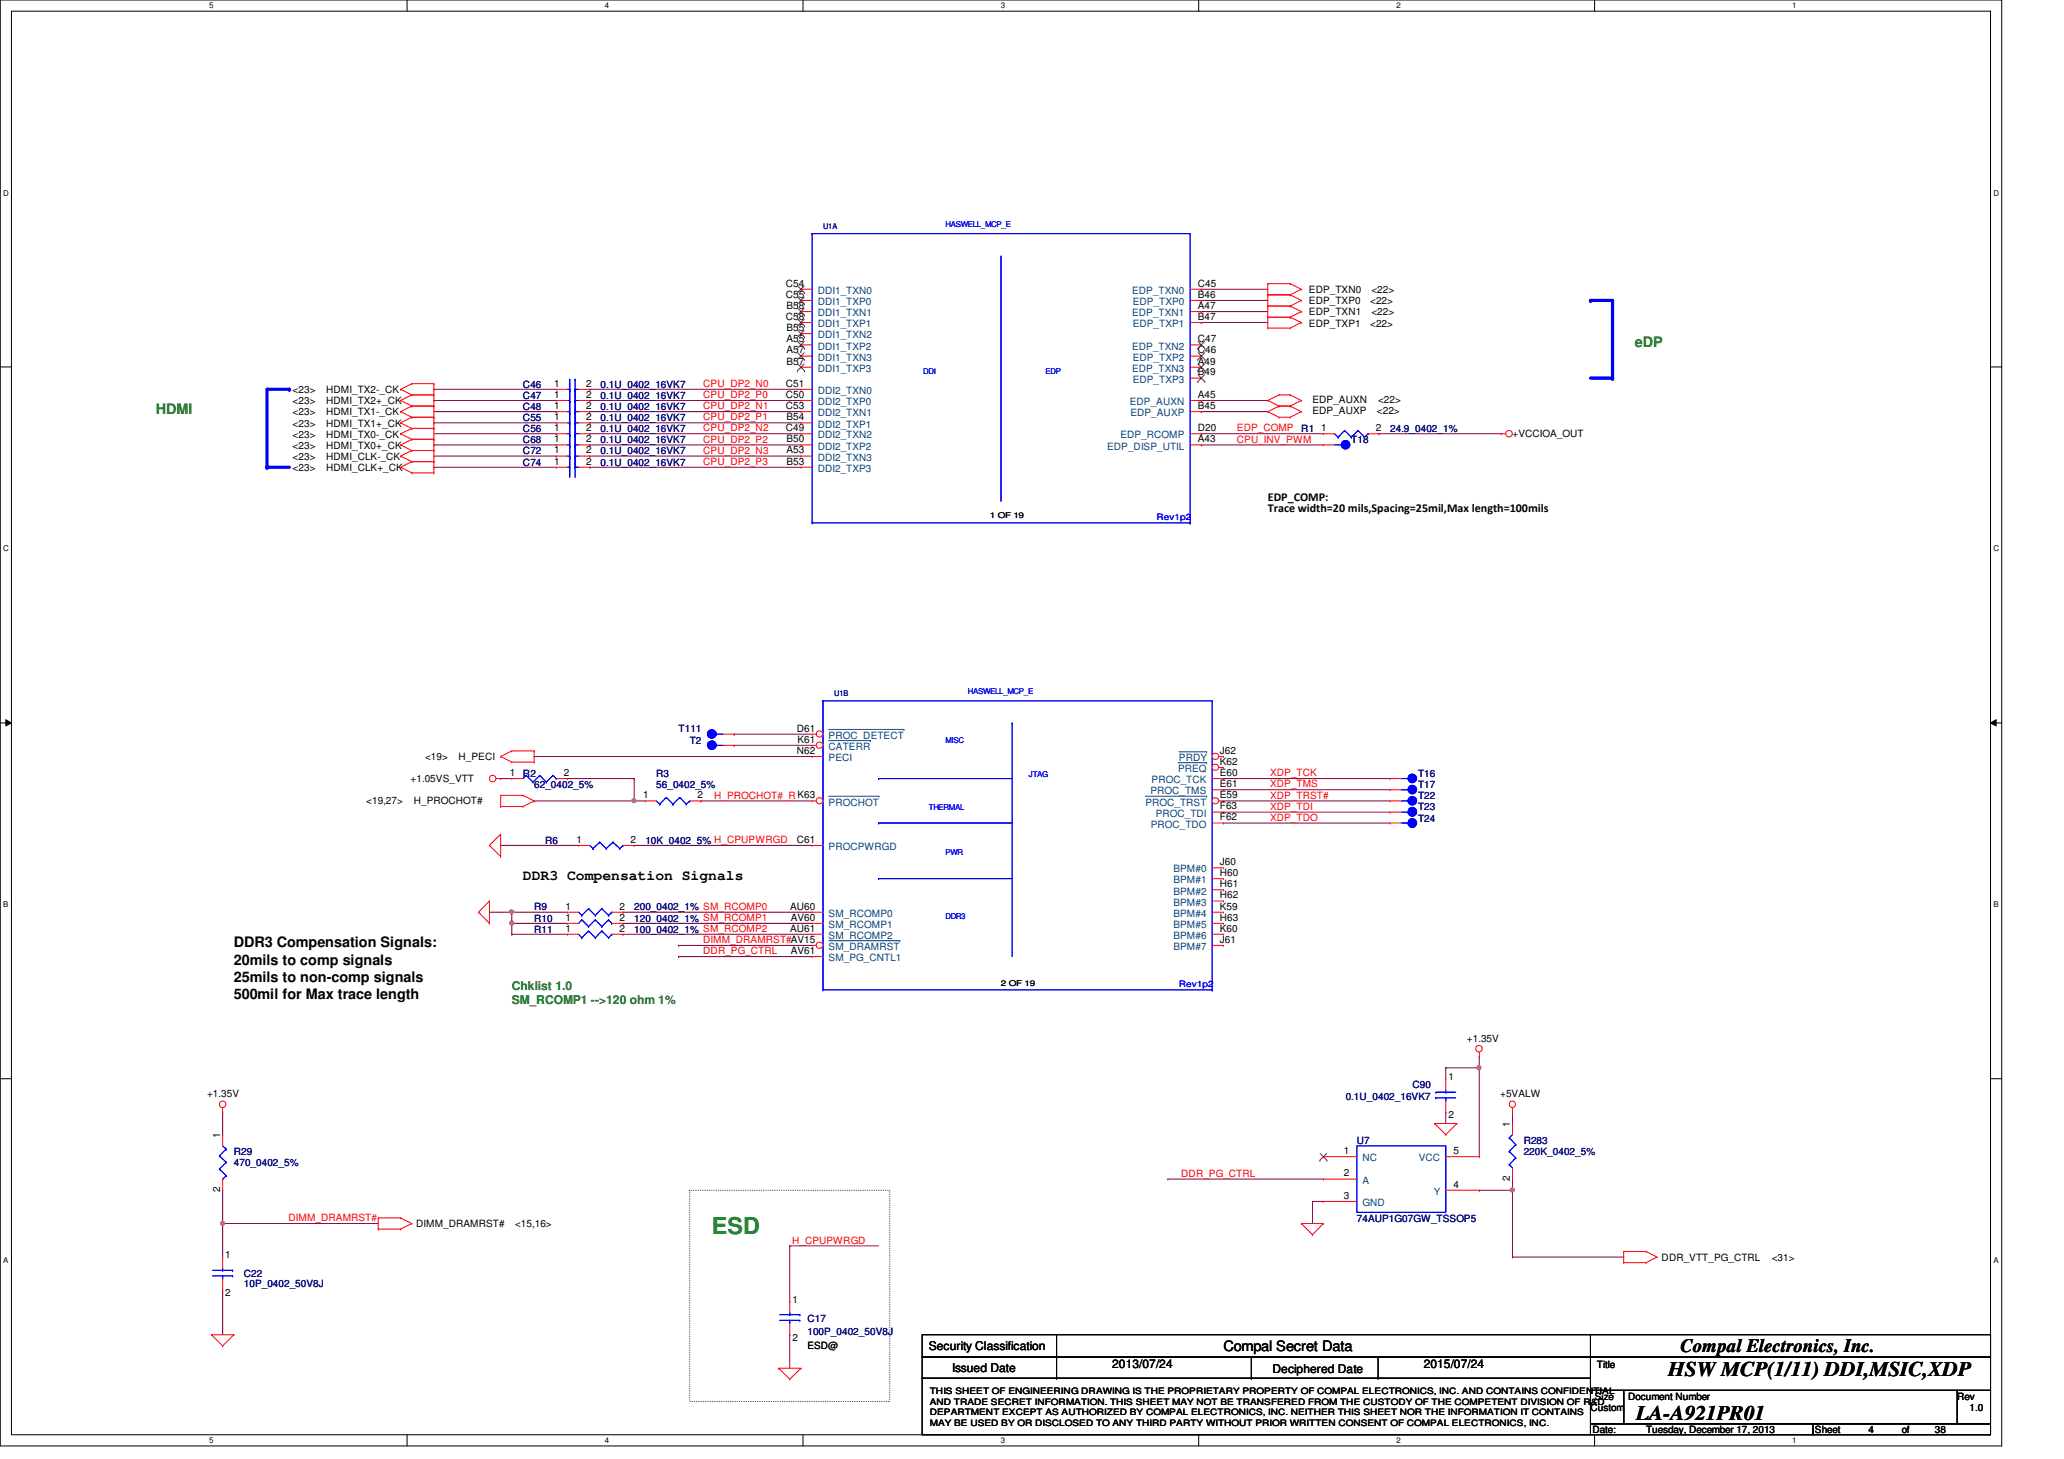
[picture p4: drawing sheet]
<svg xmlns="http://www.w3.org/2000/svg" width="297mm" height="210mm" viewBox="0 0 297 210" stroke-linecap="round" stroke-linejoin="round" font-family="sans-serif">
<path d="M0 0h288.1v208h-288.1zM1.6 1.6h284.9v204.8h-284.9z" fill="none" stroke="#000" stroke-width=".14"/>
<g fill="#fff">
<path d="M30.1 .2h.6v1.2h-.6z"/>
<path d="M30.1 206.6h.6v1.2h-.6z"/>
</g>
<path d="M58.6 0v1.6M58.6 206.4v1.6" fill="none" stroke="#000" stroke-width=".14"/>
<g fill="#fff">
<path d="M87 .2h.6v1.2h-.6z"/>
<path d="M87 206.6h.6v1.2h-.6z"/>
</g>
<path d="M115.6 0v1.6M115.6 206.4v1.6" fill="none" stroke="#000" stroke-width=".14"/>
<g fill="#fff">
<path d="M144 .2h.6v1.2h-.6z"/>
<path d="M144 206.6h.6v1.2h-.6z"/>
</g>
<path d="M172.5 0v1.6M172.5 206.4v1.6" fill="none" stroke="#000" stroke-width=".14"/>
<g fill="#fff">
<path d="M201 .2h.5v1.2h-.5z"/>
<path d="M201 206.6h.5v1.2h-.5z"/>
</g>
<path d="M229.5 0v1.6M229.5 206.4v1.6" fill="none" stroke="#000" stroke-width=".14"/>
<g fill="#fff">
<path d="M257.9 .2h.6v1.2h-.6z"/>
<path d="M257.9 206.6h.6v1.2h-.6z"/>
<path d="M.5 27.2h.7v1.2h-.7z"/>
<path d="M286.9 27.2h.8v1.2h-.8z"/>
<path d="M.5 78.4h.7v1.1h-.7z"/>
<path d="M286.9 78.4h.8v1.1h-.8z"/>
</g>
<path d="M0 52.8h1.6M286.5 52.8h1.6" fill="none" stroke="#000" stroke-width=".14"/>
<g fill="#fff">
<path d="M.5 129.6h.7v1.2h-.7z"/>
<path d="M286.9 129.6h.7v1.2h-.7z"/>
</g>
<path d="M0 104h1.6M.8 103.5l.8 .5-.8 .4zM286.5 104l.8-.5v.9zM286.5 104h1.6" fill="none" stroke="#000" stroke-width=".14"/>
<path d="M.8 103.5l.8 .5-.8 .4zM286.5 104l.8-.5v.9z" fill="#000"/>
<g fill="#fff">
<path d="M.5 180.8h.7v1.1h-.7z"/>
<path d="M286.9 180.8h.7v1.1h-.7z"/>
</g>
<path d="M0 155.2h1.6M286.5 155.2h1.6" fill="none" stroke="#000" stroke-width=".14"/>
<path d="M38.4 56h3.3" fill="none" stroke="#00f" stroke-width=".47"/>
<circle cx="41.7" cy="56" r=".23" fill="#00f"/>
<path d="M38.4 56v11.2" fill="none" stroke="#00f" stroke-width=".47"/>
<circle cx="38.4" cy="67.2" r=".23" fill="#00f"/>
<path d="M38.4 67.2h3.3" fill="none" stroke="#00f" stroke-width=".47"/>
<circle cx="38.4" cy="67.2" r=".23" fill="#00f"/>
<path d="M228.9 54.4h3.2" fill="none" stroke="#00f" stroke-width=".47"/>
<circle cx="232.1" cy="54.4" r=".23" fill="#00f"/>
<path d="M232.1 43.2v11.2" fill="none" stroke="#00f" stroke-width=".47"/>
<circle cx="232.1" cy="54.4" r=".23" fill="#00f"/>
<path d="M228.9 43.2h3.2" fill="none" stroke="#00f" stroke-width=".47"/>
<circle cx="228.9" cy="43.2" r=".23" fill="#00f"/>
<path d="M99.3 171.2h28.8v30.4h-28.8z" fill="none" stroke="#000" stroke-width=".14" stroke-dasharray="0 .3"/>
<path d="M72 112h.1M72 112h1.7M73.7 132.8h.1M73.7 132.8h8" fill="none" stroke="#800040" stroke-width=".14"/>
<circle cx="73.6" cy="132.8" r=".31" fill="#f0f"/>
<circle cx="73.6" cy="132.8" r=".31" fill="none" stroke="#f0f" stroke-width=".14"/>
<path d="M73.7 132.8h.1M73.7 131.2h.1M73.7 132.8v1.6M73.7 131.2h8" fill="none" stroke="#800040" stroke-width=".14"/>
<circle cx="73.6" cy="131.2" r=".31" fill="#f0f"/>
<circle cx="73.6" cy="131.2" r=".31" fill="none" stroke="#f0f" stroke-width=".14"/>
<g fill="none" stroke="#800040" stroke-width=".14">
<path d="M84.9 56h.1M84.9 57.6h.1M84.9 59.2h.1M84.9 56h30.4M84.9 57.6h30.4M84.9 59.2h30.4M172.9 41.6h.1M172.9 43.2h.1M172.9 57.6h.1M172.9 59.2h.1M172.9 57.6h9.6M172.9 59.2h9.6"/>
<path d="M172.9 41.6h9.6M172.9 43.2h9.6M84.9 60.8h.1M84.9 60.8h30.4M172.9 62.4h.1M172.9 64h.1M172.9 62.4h17.6M172.9 64h17.6M76.9 108.8h.1M76.9 108.8h40M91.3 115.2h.1M91.3 115.2h1.6"/>
<path d="M100.9 115.2h.1M100.9 115.2h16M73.7 134.4h.1M73.7 134.4h8M89.7 131.2h.1M89.7 132.8h.1M89.7 134.4h.1M89.7 134.4h27.2M89.7 131.2h27.2M89.7 132.8h27.2M97.7 136h.1M97.7 137.6h.1"/>
<path d="M97.7 136h19.2M97.7 137.6h19.2"/>
</g>
<circle cx="91.2" cy="115.2" r=".3" fill="#f0f"/>
<circle cx="91.2" cy="115.2" r=".3" fill="none" stroke="#f0f" stroke-width=".14"/>
<g fill="none" stroke="#800040" stroke-width=".14">
<path d="M62.4 56h.1M62.4 57.6h.1M62.4 56h17.6M62.4 57.6h17.6M62.4 59.2h17.6M80 59.2h.1M172.9 44.8h.1M172.9 46.4h.1M172.9 44.8h9.6M172.9 46.4h9.6M62.4 60.8h.1M62.4 64h.1"/>
<path d="M62.4 67.2h.1M62.4 62.4h17.6M62.4 64h17.6M62.4 65.6h17.6M62.4 67.2h17.6M62.4 60.8h17.6M80 62.4h.1M80 65.6h.1M84.9 62.4h.1M84.9 64h.1M84.9 65.6h.1M84.9 67.2h.1"/>
<path d="M84.9 62.4h30.4M84.9 64h30.4M84.9 65.6h30.4M84.9 67.2h30.4M198.5 62.4h.1M198.5 62.4h17.6M76.9 115.2h.1M81.7 112h.1M81.7 112h9.6M91.3 112h.1M91.3 112v3.2h-14.4M105.7 107.2h.1"/>
<path d="M105.7 105.6h.1M105.7 107.2h11.2M105.7 105.6h11.2M176.1 112h.1M176.1 113.6h.1M176.1 115.2h.1M176.1 116.8h.1M176.1 118.4h.1M176.1 112h24M176.1 115.2h24M176.1 113.6h24M176.1 116.8h24"/>
<path d="M176.1 118.4h24M70.4 131.2h.1M70.4 131.2h3.3M72 121.6h.1M72 121.6h11.3M73.7 131.2h.1M73.7 131.2v1.6M91.3 121.6h.1M91.3 121.6h25.6M212.9 152h.1M212.9 152v1.6M32 171.2h.1"/>
<path d="M32 160h.1M32 176h.1M32 160v3.2M32 171.2v4.8M32 176h22.4M168.1 169.6h.1M168.1 169.6h22.4M217.7 171.2h.1M217.7 171.2v9.6M217.7 180.8h.1M217.7 180.8h16"/>
</g>
<circle cx="212.8" cy="153.6" r=".31" fill="#f0f"/>
<circle cx="212.8" cy="153.6" r=".31" fill="none" stroke="#f0f" stroke-width=".14"/>
<path d="M208.1 153.6h.1M208.1 153.6h4.8M208.1 153.6v1.6M212.9 153.6h.1M212.9 153.6v12.8M208.1 160h.1M208.1 160v1.6M212.9 171.2h.1M217.7 169.6h.1M217.7 169.6v1.6h-4.8" fill="none" stroke="#800040" stroke-width=".14"/>
<circle cx="217.7" cy="171.2" r=".31" fill="#f0f"/>
<circle cx="217.7" cy="171.2" r=".31" fill="none" stroke="#f0f" stroke-width=".14"/>
<g fill="none" stroke="#800040" stroke-width=".14">
<path d="M32 176h.1M32 176v4.8M113.7 179.2h.1M113.7 179.2v8M113.7 179.2h12.7M188.9 172.8h.1M188.9 172.8h1.6M188.9 172.8v3.2M217.7 160h.1M217.7 160v1.6M32 185.6h.1M32 185.6v6.4"/>
<path d="M113.7 192h.1M113.7 192v4.8"/>
</g>
<circle cx="32" cy="176" r=".3" fill="#f0f"/>
<circle cx="32" cy="176" r=".3" fill="none" stroke="#f0f" stroke-width=".14"/>
<g fill="none" stroke="#f00" stroke-width=".14">
<path d="M57.7 56h.1M57.7 57.6h.1M57.7 59.2h.1M57.7 56l1.6 .8M57.7 57.6l1.6 .8M57.7 59.2l1.6 .8M59.3 55.2h.1M59.3 56.8h.1M59.3 58.4h.1M59.3 58.4h3.1M59.3 56.8h3.1M59.3 55.2h3.1"/>
<path d="M59.3 55.2l-1.6 .8M59.3 56.8l-1.6 .8M59.3 58.4l-1.6 .8M62.4 56.8h.1M62.4 55.2h.1M62.4 58.4h.1M62.4 55.2v12.8M182.5 44h.1M182.5 42.4h.1M182.5 40.8h.1M182.5 59.2h.1M182.5 57.6h.1"/>
<path d="M182.5 47.2h.1M182.5 45.6h.1M182.5 42.4h3.2M182.5 44h3.2M182.5 40.8v6.4M182.5 40.8h3.2M182.5 59.2l1.6 .8M182.5 57.6l1.6 .8M182.5 45.6h3.2M182.5 47.2h3.2M184.1 58.4h.1M184.1 56.8h.1"/>
<path d="M184.1 58.4h1.6M184.1 58.4l-1.6 .8M184.1 56.8l-1.6 .8M184.1 56.8h1.6M185.7 42.4h.1M185.7 44h.1M185.7 40.8h.1M185.7 58.4h.1M185.7 56.8h.1M185.7 45.6h.1M185.7 47.2h.1M185.7 42.4l1.6 .8"/>
<path d="M185.7 40.8l1.6 .8M185.7 58.4l1.6 .8M185.7 56.8l1.6 .8M185.7 45.6l1.6 .8M185.7 44l1.6 .8M187.3 43.2h.1M187.3 41.6h.1M187.3 59.2h.1M187.3 57.6h.1M187.3 46.4h.1M187.3 44.8h.1M187.3 43.2l-1.6 .8"/>
<path d="M187.3 41.6l-1.6 .8M187.3 59.2l-1.6 .8M187.3 57.6l-1.6 .8M187.3 46.4l-1.6 .8M187.3 44.8l-1.6 .8M57.7 60.8h.1M57.7 62.4h.1M57.7 64h.1M57.7 65.6h.1M57.7 67.2h.1M57.7 60.8l1.6 .8M57.7 62.4l1.6 .8"/>
<path d="M57.7 64l1.6 .8M57.7 65.6l1.6 .8M57.7 67.2l1.6 .8M59.3 60h.1M59.3 61.6h.1M59.3 63.2h.1M59.3 64.8h.1M59.3 66.4h.1M59.3 68h.1M59.3 60h3.1M59.3 60l-1.6 .8M59.3 61.6h3.1"/>
<path d="M59.3 61.6l-1.6 .8M59.3 63.2h3.1M59.3 63.2l-1.6 .8M59.3 64.8h3.1M59.3 64.8l-1.6 .8M59.3 66.4h3.1M59.3 66.4l-1.6 .8M59.3 68h3.1M62.4 60h.1M62.4 61.6h.1M62.4 63.2h.1M62.4 64.8h.1"/>
<path d="M62.4 66.4h.1M62.4 68h.1M184.1 60h.1M184.1 60h1.6M185.7 60h.1M190.5 62.4h.1M190.5 62.4h1.6M196.9 62.4h1.6M198.5 62.4h.1M216.1 62.4h.1M216.1 62.4h.6M71.4 112h.6"/>
<path d="M72 108.8h.1M72 116h.1M72 114.4h.1M72 112h.1M72 108.8l1.7 .8M72 114.4h3.3M72 116h3.3M72 114.4v1.6M73.7 108h.1M73.7 109.6h.1M73.7 108l-1.7 .8M73.7 108h3.2"/>
<path d="M73.7 109.6h3.2M75.3 114.4h.1M75.3 116h.1M75.3 114.4l1.6 .8M76.9 108h.1M76.9 109.6h.1M76.9 115.2h.1M76.9 108v1.6M76.9 115.2l-1.6 .8M68.9 131.2h.1M68.9 131.2l1.5 1.6M70.4 129.6h.1"/>
<path d="M70.4 132.8h.1M70.4 121.6h.1M70.4 129.6v3.2M70.4 129.6l-1.5 1.6M70.4 121.6l1.6 1.6M72 123.2h.1M72 120h.1M72 120v3.2M72 120l-1.6 1.6M32 159.4v.6M212.9 152h.1M212.9 151.4v.6"/>
<path d="M217.7 159.4v.6M32 160h.1M54.4 175.2h.1M54.4 176.8h.1M54.4 175.2h3.3M54.4 175.2v1.6M54.4 176.8h3.3M57.7 175.2h.1M57.7 176.8h.1M57.7 175.2l1.6 .8M59.3 176h.1M59.3 176l-1.6 .8"/>
<path d="M187.3 176h.1M187.3 176h3.2M187.3 176l1.6 1.6M188.9 177.6h.1M190.5 176h.1M190.5 176l-1.6 1.6M206.5 161.6h.1M206.5 161.6h3.2M206.5 161.6l1.6 1.6M208.1 163.2h.1M209.7 161.6h.1M209.7 161.6l-1.6 1.6"/>
<path d="M217.7 160h.1M30.4 192h.1M30.4 192h3.3M30.4 192l1.6 1.6M32 193.6h.1M33.7 192h.1M33.7 192l-1.7 1.6M112.1 196.8h.1M112.1 196.8h3.2M112.1 196.8l1.6 1.6M113.7 198.4h.1M115.3 196.8h.1"/>
<path d="M115.3 196.8l-1.6 1.6M233.7 181.7h.1M233.7 180h.1M233.7 180h3.2M233.7 181.7h3.2M233.7 180v1.7M236.9 180h.1M236.9 181.7h.1M236.9 180l1.6 .8M238.5 180.8h.1M238.5 180.8l-1.6 .9"/>
<circle cx="217.2" cy="62.4" r=".47"/>
<circle cx="70.9" cy="112" r=".47"/>
<circle cx="32" cy="158.9" r=".47"/>
<circle cx="212.8" cy="150.9" r=".47"/>
<circle cx="217.6" cy="158.9" r=".46"/>
</g>
<g fill="none" stroke="#000" stroke-width=".14">
<path d="M132.7 192h96.2v3.2h-96.2zM132.7 195.2h96.2v3.1h-96.2zM132.7 198.3h96.2v8.1h-96.2zM152.1 195.2h.1M152.1 198.3h.1M152.1 192v6.3M180.1 198.3h.1M180.1 195.2v3.1M198.3 198.3h.1M198.3 195.2v3.1M228.9 192h57.6v3.2h-57.6zM228.9 195.2h57.6v4.8h-57.6z"/>
<path d="M228.9 200h4.8v4.9h-4.8zM228.9 204.9h32v1.5h-32zM233.7 200h48v4.9h-48zM260.9 204.9h25.6v1.5h-25.6zM281.7 200h4.8v4.9h-4.8z"/>
</g>
<path d="M192.1 62.4l.5 .5M192.6 62.9h.1M193.5 61.9h.1M193.5 61.9l-.9 1M193.5 61.9l1 1M194.5 62.9h.1M195.4 61.9h.1M195.4 61.9l-.9 1M195.4 61.9l1 1M196.4 62.9h.1M196.9 62.4h.1M196.9 62.4l-.5 .5" fill="none" stroke="#00f" stroke-width=".14"/>
<circle cx="203.3" cy="113.6" r=".62" fill="#00f"/>
<g fill="none" stroke="#00f" stroke-width=".14">
<path d="M201.7 113.6h.9M202.6 113.6h.1"/>
<circle cx="203.3" cy="113.6" r=".62"/>
</g>
<circle cx="203.3" cy="113.6" r=".62" fill="#00f"/>
<g fill="none" stroke="#00f" stroke-width=".14">
<path d="M201.7 113.6h.9M202.6 113.6h.1M217.2 163.7h.1M217.2 165.7h.1M217.2 167.6h.1M217.2 163.7l.9 1M217.2 165.7l.9 .9M217.2 167.6l.5 .4M217.7 168h.1M217.7 163.2l-.5 .5M218.1 164.7h.1M218.1 166.6h.1"/>
<path d="M218.1 164.7l-.9 1M218.1 166.6l-.9 1"/>
<circle cx="203.3" cy="113.6" r=".62"/>
</g>
<path d="M200.1 113.6h.1M200.1 113.6h1.6M217.7 161.6h.1M217.7 169.6h.1M217.7 161.6v1.6M217.7 168v1.6" fill="none" stroke="#f00" stroke-width=".14"/>
<circle cx="203.3" cy="115.2" r=".62" fill="#00f"/>
<g fill="none" stroke="#00f" stroke-width=".14">
<path d="M201.7 115.2h.9M202.6 115.2h.1"/>
<circle cx="203.3" cy="115.2" r=".62"/>
</g>
<circle cx="203.3" cy="115.2" r=".62" fill="#00f"/>
<g fill="none" stroke="#00f" stroke-width=".14">
<path d="M81.7 57.6h.3M82 57.6h.1M82 56.2h.1M82 56.2v2.9M82.8 56.2h.1M82.8 57.6h.1M82.8 57.6h.5M82.8 56.2v2.9M201.7 115.2h.9M202.6 115.2h.1M206.6 157.9h.1M206.6 157.1h.1"/>
<path d="M206.6 157.9h2.9M206.6 157.1h2.9M208.1 157.1h.1M208.1 157.9h.1M208.1 156.8v.3M208.1 157.9v.5"/>
<circle cx="203.3" cy="115.2" r=".62"/>
</g>
<path d="M80 57.6h.1M80 57.6h1.7M83.3 57.6h1.6M84.9 57.6h.1M200.1 115.2h.1M200.1 115.2h1.6M208.1 155.2h.1M208.1 155.2v1.6M208.1 158.4v1.6M208.1 160h.1" fill="none" stroke="#f00" stroke-width=".14"/>
<circle cx="203.2" cy="116.8" r=".63" fill="#00f"/>
<g fill="none" stroke="#00f" stroke-width=".14">
<path d="M201.7 116.8h.9M202.6 116.8h.1"/>
<circle cx="203.2" cy="116.8" r=".63"/>
</g>
<circle cx="203.2" cy="116.8" r=".63" fill="#00f"/>
<g fill="none" stroke="#00f" stroke-width=".14">
<path d="M116.9 33.6h.1M116.9 33.6v41.6M116.9 33.6h54.4v41.6M144.1 36.8v35.2M81.7 59.2h.3M82 59.2h.1M82 57.8h.1M82 57.8v2.9M82.8 57.8h.1M82.8 59.2h.1M82.8 59.2h.5M82.8 57.8v2.9"/>
<path d="M116.9 75.2h.1M116.9 75.2h54.4M144.1 72h.1M171.3 75.2h.1M201.7 116.8h.9M202.6 116.8h.1M195.3 164.8h12.8v9.6h-12.8z"/>
<circle cx="203.2" cy="116.8" r=".63"/>
</g>
<g fill="none" stroke="#f00" stroke-width=".14">
<path d="M80 59.2h.1M80 59.2h1.7M83.3 59.2h1.6M84.9 59.2h.1M115.3 59.2h.1M115.3 56h.1M115.3 57.6h.1M115.3 52.8h.1M115.3 51.2h.1M115.3 49.6h.1M115.3 48h.1M115.3 46.4h.1"/>
<path d="M115.3 44.8h.1M115.3 43.2h.1M115.3 41.6h.1M115.3 59.2h1.6M115.3 56h1.6M115.3 57.6h1.6M115.3 52.8h1.6M115.3 51.2h1.6M115.3 49.6h1.6M115.3 46.4h1.6M115.3 44.8h1.6M115.3 41.6h1.6"/>
<path d="M115.3 43.2h1.6M115.3 48h1.6M171.3 59.2h1.6M171.3 57.6h1.6M171.3 52.8h1.6M171.3 54.4h1.6M171.3 51.2h1.6M171.3 49.6h1.6M171.3 46.4h1.6M171.3 44.8h1.6M171.3 41.6h1.6M171.3 43.2h1.6"/>
<path d="M172.9 57.6h.1M172.9 59.2h.1M172.9 54.4h.1M172.9 52.8h.1M172.9 51.2h.1M172.9 49.6h.1M172.9 46.4h.1M172.9 44.8h.1M172.9 41.6h.1M172.9 43.2h.1M115.3 67.2h.1M115.3 65.6h.1"/>
<path d="M115.3 64h.1M115.3 62.4h.1M115.3 60.8h.1M115.3 64h1.6M115.3 62.4h1.6M115.3 67.2h1.6M115.3 65.6h1.6M115.3 60.8h1.6M171.3 64h1.6M171.3 62.4h1.6M172.9 64h.1M172.9 62.4h.1"/>
<path d="M200.1 116.8h.1M200.1 116.8h1.6M190.5 172.8h.1M190.5 169.6h.1M190.5 166.4h.1M190.5 172.8h4.8M190.5 169.6h4.8M190.5 166.4h4.8M208.1 166.4h4.8M208.1 171.2h4.8M212.9 166.4h.1M212.9 171.2h.1"/>
</g>
<g fill="none" stroke="#804000" stroke-width=".14">
<path d="M114.8 53.3h.1M114.8 51.7h.1M114.8 50.1h.1M114.8 48.5h.1M114.8 46.9h.1M114.8 45.3h.1M114.8 43.7h.1M114.8 42.1h.1M114.8 52.4l1 .9M114.8 50.8l1 .9M114.8 49.1l1 1M114.8 47.5l1 1"/>
<path d="M114.8 45.9l1 1M114.8 44.4l1 .9M114.8 42.8l1 .9M114.8 41.1l1 1M115.7 52.4l-.9 .9M115.7 50.8l-.9 .9M115.7 49.1l-.9 1M115.7 47.5l-.9 1M115.7 45.9l-.9 1M115.7 44.4l-.9 .9M115.7 42.8l-.9 .9M115.7 41.1l-.9 1"/>
<path d="M115.8 53.3h.1M115.8 51.7h.1M115.8 50.1h.1M115.8 48.5h.1M115.8 46.9h.1M115.8 45.3h.1M115.8 43.7h.1M115.8 42.1h.1M172.4 54.9h.1M172.4 53.3h.1M172.4 51.7h.1M172.4 50.1h.1"/>
<path d="M172.4 53.9l1 1M172.4 52.4l1 .9M172.4 50.8l1 .9M172.4 49.1l1 1M173.4 53.9l-1 1M173.4 52.4l-1 .9M173.4 50.8l-1 .9M173.4 49.1l-1 1M173.4 54.9h.1M173.4 53.3h.1M173.4 51.7h.1M173.4 50.1h.1"/>
<path d="M189.9 166.9h.1M190 165.9l1 1M190.9 165.9l-1 1M191 166.9h.1"/>
</g>
<circle cx="203.2" cy="118.4" r=".63" fill="#00f"/>
<g fill="none" stroke="#00f" stroke-width=".14">
<path d="M201.7 118.4h.9M202.6 118.4h.1"/>
<circle cx="203.2" cy="118.4" r=".63"/>
</g>
<circle cx="203.2" cy="118.4" r=".63" fill="#00f"/>
<g fill="none" stroke="#00f" stroke-width=".14">
<path d="M82 59.4h.1M82 59.4v2.9M82.8 59.4h.1M82.8 59.4v2.9M81.7 60.8h.3M82 60.8h.1M82.8 60.8h.1M82.8 60.8h.5M201.7 118.4h.9M202.6 118.4h.1M83.3 131.2l.4 .5M83.7 131.7h.1"/>
<path d="M84.7 130.7h.1M84.7 130.7l-1 1M84.7 130.7l1 1M85.7 131.7h.1M86.6 130.7h.1M86.6 130.7l-.9 1M86.6 130.7l1 1M87.6 131.7h.1M88 131.2h.1M88 131.2l-.4 .5M30.6 183.6h2.9M30.6 182.8h2.9"/>
<path d="M32 182.8h.1M32 183.6h.1M32 182.4v.4M32 183.6v.4M33.5 183.6h.1M33.5 182.8h.1M112.2 189.9h2.9M112.2 189.1h2.9M113.7 189.1h.1M113.7 189.9h.1M113.7 188.8v.3M113.7 189.9v.5"/>
<path d="M115.1 189.9h.1M115.1 189.1h.1"/>
<circle cx="203.2" cy="118.4" r=".63"/>
</g>
<g fill="none" stroke="#f00" stroke-width=".14">
<path d="M80 60.8h.1M80 60.8h1.7M83.3 60.8h1.6M84.9 60.8h.1M200.1 118.4h.1M200.1 118.4h1.6M81.7 131.2h.1M81.7 131.2h1.6M88 131.2h1.7M89.7 131.2h.1M32 180.8h.1M32 185.6h.1"/>
<path d="M32 180.8v1.6M32 184v1.6M113.7 187.2h.1M113.7 192h.1M113.7 187.2v1.6M113.7 190.4v1.6"/>
</g>
<circle cx="102.4" cy="105.6" r=".63" fill="#00f"/>
<g fill="none" stroke="#00f" stroke-width=".14">
<path d="M103.1 105.6h.1M103.1 105.6h1"/>
<circle cx="102.4" cy="105.6" r=".63"/>
</g>
<circle cx="102.4" cy="105.6" r=".63" fill="#00f"/>
<g fill="none" stroke="#00f" stroke-width=".14">
<path d="M81.7 62.4h.3M82 62.4h.1M82 61h.1M82 61v2.8M82.8 61h.1M82.8 62.4h.1M82.8 62.4h.5M82.8 61v2.8M103.1 105.6h.1M103.1 105.6h1"/>
<circle cx="102.4" cy="105.6" r=".63"/>
</g>
<path d="M80 62.4h.1M80 62.4h1.7M83.3 62.4h1.6M84.9 62.4h.1M104.1 105.6h1.6M105.7 105.6h.1" fill="none" stroke="#f00" stroke-width=".14"/>
<circle cx="102.4" cy="107.2" r=".63" fill="#00f"/>
<g fill="none" stroke="#00f" stroke-width=".14">
<path d="M103.1 107.2h.1M103.1 107.2h1"/>
<circle cx="102.4" cy="107.2" r=".63"/>
</g>
<circle cx="102.4" cy="107.2" r=".63" fill="#00f"/>
<g fill="none" stroke="#00f" stroke-width=".14">
<path d="M81.7 64h.3M82 64h.1M82 62.6h.1M82 62.6v2.8M82.8 62.6h.1M82.8 64h.1M82.8 64h.5M82.8 62.6v2.8M75.7 111.5h.1M75.7 111.5l-.4 .5M75.7 111.5l1 1M76.7 112.5h.1"/>
<path d="M77.7 111.5h.1M77.7 111.5l-1 1M77.7 111.5l.9 1M78.6 112.5h.1M79.6 111.5h.1M79.6 111.5l-1 1M79.6 111.5l.4 .5M80 112h.1M94.4 115.2l.5 .5M94.9 115.7h.1M95.9 114.7h.1M95.9 114.7l-1 1"/>
<path d="M95.9 114.7l1 1M96.9 115.7h.1M97.8 114.7h.1M97.8 114.7l-.9 1M97.8 114.7l1 1M98.8 115.7h.1M99.3 115.2h.1M99.3 115.2l-.5 .5M103.1 107.2h.1M103.1 107.2h1M118.4 100.8h.1M118.4 100.8v41.6"/>
<path d="M118.4 100.8h56.1v41.6M126.4 112h.1M126.4 118.4h.1M126.4 112h19.3M126.4 118.4h19.3M145.7 104h.1M145.7 104v33.6M84.9 121.6l.4 .5M85.3 122.1h.1M86.3 121.2h.1M86.3 121.2l-1 .9M86.3 121.2l.9 .9"/>
<path d="M87.2 122.1h.1M88.2 121.2h.1M88.2 121.2l-1 .9M88.2 121.2l1 .9M89.2 122.1h.1M89.7 121.6h.1M89.7 121.6l-.5 .5M126.4 126.4h.1M126.4 126.4h19.3M118.4 142.4h.1M118.4 142.4h56.1M174.5 142.4h.1"/>
<circle cx="102.4" cy="107.2" r=".63"/>
</g>
<g fill="none" stroke="#f00" stroke-width=".14">
<path d="M80 64h.1M80 64h1.7M83.3 64h1.6M84.9 64h.1M73.7 112h.1M73.7 112h1.6M80 112h1.7M81.7 112h.1M92.9 115.2h.1M92.9 115.2h1.5M99.3 115.2h1.6M100.9 115.2h.1"/>
<path d="M104.1 107.2h1.6M105.7 107.2h.1M83.3 121.6h.1M83.3 121.6h1.6M89.7 121.6h1.6M91.3 121.6h.1"/>
</g>
<circle cx="174.9" cy="110.4" r=".46" fill="#fff"/>
<g fill="none" stroke="#f00" stroke-width=".14">
<path d="M175.4 110.4h.7M176.1 110.4h.1"/>
<circle cx="174.9" cy="110.4" r=".46"/>
</g>
<path d="M169.5 109.7h4.1M173.6 109.7h.1" fill="none" stroke="#004080" stroke-width=".14"/>
<circle cx="174.9" cy="108.8" r=".46" fill="#fff"/>
<g fill="none" stroke="#f00" stroke-width=".14">
<path d="M174.5 112h1.6M175.4 108.8h.7M176.1 108.8h.1M176.1 112h.1"/>
<circle cx="174.9" cy="108.8" r=".46"/>
</g>
<path d="M169.7 108.2h3.9M173.6 108.2h.1" fill="none" stroke="#004080" stroke-width=".14"/>
<circle cx="174.9" cy="115.2" r=".46" fill="#fff"/>
<g fill="none" stroke="#f00" stroke-width=".14">
<path d="M175.4 115.2h.7M176.1 115.2h.1"/>
<circle cx="174.9" cy="115.2" r=".46"/>
</g>
<path d="M164.8 114.6h8.8M173.6 114.6h.1" fill="none" stroke="#004080" stroke-width=".14"/>
<circle cx="117.9" cy="115.2" r=".46" fill="#fff"/>
<g fill="none" stroke="#f00" stroke-width=".14">
<path d="M116.9 115.2h.1M116.9 115.2h.6M116.9 121.6h.1M116.9 121.6h1.5"/>
<circle cx="117.9" cy="115.2" r=".46"/>
</g>
<path d="M119.2 114.6h7.3M126.5 114.6h.1" fill="none" stroke="#004080" stroke-width=".14"/>
<circle cx="117.9" cy="107.2" r=".46" fill="#fff"/>
<g fill="none" stroke="#f00" stroke-width=".14">
<path d="M116.9 107.2h.1M116.9 108.8h.1M116.9 107.2h.6M116.9 108.8h1.5"/>
<circle cx="117.9" cy="107.2" r=".46"/>
</g>
<path d="M119.2 106.6h6.1M125.3 106.6h.1" fill="none" stroke="#004080" stroke-width=".14"/>
<circle cx="117.9" cy="105.6" r=".46" fill="#fff"/>
<g fill="none" stroke="#f00" stroke-width=".14">
<path d="M116.9 105.6h.1M116.9 105.6h.6M174.5 113.6h1.6M174.5 116.8h1.6M174.5 118.4h1.6M176.1 113.6h.1M176.1 116.8h.1M176.1 118.4h.1M116.9 131.2h.1M116.9 132.8h.1M116.9 134.4h.1M116.9 137.6h.1"/>
<path d="M116.9 131.2h1.5M116.9 132.8h1.5M116.9 134.4h1.5M116.9 137.6h1.5M174.5 124.8h1.6M174.5 128h1.6M174.5 126.4h1.6M174.5 129.6h1.6M174.5 136h1.6M174.5 131.2h1.6M174.5 132.8h1.6M174.5 134.4h1.6"/>
<path d="M176.1 124.8h.1M176.1 128h.1M176.1 126.4h.1M176.1 129.6h.1M176.1 136h.1M176.1 134.4h.1M176.1 132.8h.1M176.1 131.2h.1"/>
<circle cx="117.9" cy="105.6" r=".46"/>
</g>
<path d="M119.2 104.9h10.9M130.1 104.9h.1" fill="none" stroke="#004080" stroke-width=".14"/>
<circle cx="117.9" cy="136" r=".46" fill="#fff"/>
<g fill="none" stroke="#f00" stroke-width=".14">
<path d="M80 65.6h.1M80 65.6h1.7M83.3 65.6h1.6M84.9 65.6h.1M116.9 136h.1M116.9 136h.6"/>
<circle cx="117.9" cy="136" r=".46"/>
</g>
<path d="M119.2 135.3h10.3M129.5 135.3h.1" fill="none" stroke="#004080" stroke-width=".14"/>
<path d="M81.7 65.6h.3M82 65.6h.1M82 64.2h.1M82 64.2v2.9M82.8 64.2h.1M82.8 65.6h.1M82.8 65.6h.5M82.8 64.2v2.9" fill="none" stroke="#00f" stroke-width=".14"/>
<circle cx="193.6" cy="64" r=".62" fill="#00f"/>
<g fill="none" stroke="#00f" stroke-width=".14">
<path d="M192.1 64h.9M193 64h.1"/>
<circle cx="193.6" cy="64" r=".62"/>
</g>
<circle cx="193.6" cy="64" r=".62" fill="#00f"/>
<g fill="none" stroke="#00f" stroke-width=".14">
<path d="M81.7 56h.3M82 56h.1M82 54.6h.1M82 54.6v2.8M82.8 54.6h.1M82.8 56h.1M82.8 56h.5M82.8 54.6v2.8M81.7 67.2h.3M82 67.2h.1M82 65.8h.1M82 65.8v2.9"/>
<path d="M82.8 65.8h.1M82.8 67.2h.1M82.8 65.8v2.9M82.8 67.2h.5M192.1 64h.9M193 64h.1M83.7 132.3h.1M83.7 132.3l-.4 .5M83.7 132.3l1 1M84.7 133.3h.1M85.7 132.3h.1M85.7 132.3l-1 1"/>
<path d="M85.7 132.3l.9 1M86.6 133.3h.1M87.6 132.3h.1M87.6 132.3l-1 1M87.6 132.3l.4 .5M88 132.8h.1M31.6 166.3h.1M31.6 168.2h.1M31.6 166.3l1 .9M31.6 168.2l1 1M32 169.6h.1M32 164.8l.6 .5"/>
<path d="M32.6 165.3h.1M32.6 167.2h.1M32.6 169.2h.1M32.6 165.3l-1 1M32.6 167.2l-1 1M32.6 169.2l-.6 .4"/>
<circle cx="193.6" cy="64" r=".62"/>
</g>
<g fill="none" stroke="#f00" stroke-width=".14">
<path d="M80 56h.1M80 56h1.7M83.3 56h1.6M84.9 56h.1M80 67.2h.1M80 67.2h1.7M83.3 67.2h1.6M84.9 67.2h.1M190.5 64h.1M190.5 64h1.6M81.7 132.8h.1M81.7 132.8h1.6"/>
<path d="M88 132.8h1.7M89.7 132.8h.1M32 163.2h.1M32 171.2h.1M32 163.2v1.6M32 169.6v1.6"/>
</g>
<circle cx="203.3" cy="112" r=".62" fill="#00f"/>
<g fill="none" stroke="#00f" stroke-width=".14">
<path d="M201.7 112h.9M202.6 112h.1"/>
<circle cx="203.3" cy="112" r=".62"/>
</g>
<circle cx="203.3" cy="112" r=".62" fill="#00f"/>
<g fill="none" stroke="#00f" stroke-width=".14">
<path d="M201.7 112h.9M202.6 112h.1M83.3 134.4l.4 .5M83.7 134.9h.1M84.7 133.9h.1M84.7 133.9l-1 1M84.7 133.9l1 1M85.7 134.9h.1M86.6 133.9h.1M86.6 133.9l-.9 1M86.6 133.9l1 1M87.6 134.9h.1"/>
<path d="M88 134.4h.1M88 134.4l-.4 .5"/>
<circle cx="203.3" cy="112" r=".62"/>
</g>
<path d="M200.1 112h.1M200.1 112h1.6M81.7 134.4h.1M81.7 134.4h1.6M88 134.4h1.7M89.7 134.4h.1" fill="none" stroke="#f00" stroke-width=".14"/>
<circle cx="73.6" cy="132.8" r=".31" fill="#f0f"/>
<circle cx="73.6" cy="132.8" r=".31" fill="none" stroke="#f0f" stroke-width=".14"/>
<circle cx="73.6" cy="131.2" r=".31" fill="#f0f"/>
<circle cx="73.6" cy="131.2" r=".31" fill="none" stroke="#f0f" stroke-width=".14"/>
<circle cx="91.2" cy="115.2" r=".3" fill="#f0f"/>
<circle cx="91.2" cy="115.2" r=".3" fill="none" stroke="#f0f" stroke-width=".14"/>
<circle cx="212.8" cy="153.6" r=".31" fill="#f0f"/>
<circle cx="212.8" cy="153.6" r=".31" fill="none" stroke="#f0f" stroke-width=".14"/>
<circle cx="217.7" cy="171.2" r=".31" fill="#f0f"/>
<circle cx="217.7" cy="171.2" r=".31" fill="none" stroke="#f0f" stroke-width=".14"/>
<circle cx="32" cy="176" r=".3" fill="#f0f"/>
<circle cx="32" cy="176" r=".3" fill="none" stroke="#f0f" stroke-width=".14"/>
<text font-size="3.3" fill="#008000" x="102.4" y="177.5">ESD</text>
<g font-size="3">
<text x="240.1" y="198">HSW MCP(1/11) DDI,MSIC,XDP</text>
<text x="235.5" y="204.3">LA-A921PR01</text>
</g>
<text font-size="2.7" x="241.8" y="194.5">Compal Electronics, Inc.</text>
<g font-size="2.1" fill="#008000">
<text x="235.3" y="49.9">eDP</text>
<text x="22.4" y="59.5">HDMI</text>
</g>
<g font-size="2.1">
<text x="75.3" y="126.5">DDR3 Compensation Signals</text>
<text x="33.7" y="136.3">DDR3 Compensation Signals:</text>
<text x="33.7" y="138.8">20mils to comp signals</text>
<text x="33.7" y="141.2">25mils to non-comp signals</text>
<text x="33.7" y="143.7">500mil for Max trace length</text>
<text x="176.1" y="194.4">Compal Secret Data</text>
</g>
<g font-size="1.7">
<text x="182.5" y="73.7">Trace width=20 mils,Spacing=25mil,Max length=100mils</text>
<text x="182.5" y="72.1">EDP_COMP:</text>
<text x="133.7" y="194.3">Security Classification</text>
<text x="137" y="197.3">Issued Date</text>
<text x="160.1" y="196.8">2013/07/24</text>
<text x="183.1" y="197.5">Deciphered Date</text>
<text x="204.9" y="196.8">2015/07/24</text>
</g>
<g font-size="1.7" fill="#008000">
<text x="73.7" y="142.5">Chklist 1.0</text>
<text x="73.7" y="144.5">SM_RCOMP1 --&gt;120 ohm 1%</text>
</g>
<g font-size="1.4">
<text x="113.1" y="41.2">C54</text>
<text x="172.4" y="41.2">C45</text>
<text x="113.1" y="46">C58</text>
<text x="113.1" y="42.8">C55</text>
<text x="113.2" y="47.6">B55</text>
<text x="113.2" y="44.4">B58</text>
<text x="172.4" y="46">B47</text>
<text x="172.4" y="44.4">A47</text>
<text x="172.4" y="42.8">B46</text>
<text x="188.4" y="43.8">EDP_TXP0</text>
<text x="188.4" y="42.2">EDP_TXN0</text>
<text x="188.4" y="47">EDP_TXP1</text>
<text x="188.4" y="45.4">EDP_TXN1</text>
<text x="197.2" y="43.8">&lt;22&gt;</text>
<text x="197.2" y="47">&lt;22&gt;</text>
<text x="197.4" y="42.2">&lt;22&gt;</text>
<text x="197.4" y="45.4">&lt;22&gt;</text>
<text x="113.2" y="52.5">B57</text>
<text x="113.2" y="50.8">A57</text>
<text x="113.2" y="49.2">A55</text>
<text x="172.4" y="52.5">A49</text>
<text x="172.4" y="50.8">C46</text>
<text x="172.4" y="49.2">C47</text>
<text x="42.1" y="56.6">&lt;23&gt;</text>
<text x="42.1" y="58.2">&lt;23&gt;</text>
<text x="42.1" y="59.8">&lt;23&gt;</text>
<text x="46.9" y="56.6">HDMI_TX2-_CK</text>
<text x="46.9" y="58.2">HDMI_TX2+_CK</text>
<text x="46.9" y="59.8">HDMI_TX1-_CK</text>
<text x="79.8" y="57.2">1</text>
<text x="79.8" y="58.8">1</text>
<text x="79.8" y="55.6">1</text>
<text x="84.4" y="57.2">2</text>
<text x="84.4" y="58.8">2</text>
<text x="84.4" y="55.6">2</text>
<text x="113.1" y="58.8">C53</text>
<text x="113.1" y="55.6">C51</text>
<text x="113.1" y="57.2">C50</text>
<text x="172.4" y="57.2">A45</text>
<text x="172.4" y="58.8">B45</text>
<text x="172.4" y="54">B49</text>
<text x="188.9" y="59.6">EDP_AUXP</text>
<text x="188.9" y="58">EDP_AUXN</text>
<text x="198.2" y="59.6">&lt;22&gt;</text>
<text x="198.3" y="58">&lt;22&gt;</text>
<text x="42.1" y="61.4">&lt;23&gt;</text>
<text x="42.1" y="63">&lt;23&gt;</text>
<text x="42.1" y="64.6">&lt;23&gt;</text>
<text x="46.9" y="61.4">HDMI_TX1+_CK</text>
<text x="46.9" y="63">HDMI_TX0-_CK</text>
<text x="46.9" y="64.6">HDMI_TX0+_CK</text>
<text x="79.8" y="60.5">1</text>
<text x="79.8" y="62">1</text>
<text x="79.8" y="63.6">1</text>
<text x="79.8" y="65.2">1</text>
<text x="84.4" y="60.5">2</text>
<text x="84.4" y="62">2</text>
<text x="84.4" y="63.6">2</text>
<text x="84.4" y="65.2">2</text>
<text x="113.1" y="62">C49</text>
<text x="113.2" y="65.2">A53</text>
<text x="113.2" y="63.6">B50</text>
<text x="113.2" y="60.5">B54</text>
<text x="172.4" y="63.6">A43</text>
<text x="172.4" y="62">D20</text>
<text x="190.2" y="62">1</text>
<text x="198" y="62">2</text>
<text x="217.7" y="62.8">+VCCIOA_OUT</text>
<text x="42.1" y="66.2">&lt;23&gt;</text>
<text x="42.1" y="67.8">&lt;23&gt;</text>
<text x="46.9" y="66.2">HDMI_CLK-_CK</text>
<text x="46.9" y="67.8">HDMI_CLK+_CK</text>
<text x="79.8" y="66.8">1</text>
<text x="84.4" y="66.8">2</text>
<text x="113.2" y="66.8">B53</text>
<text x="114.7" y="105.2">D61</text>
<text x="114.8" y="106.8">K61</text>
<text x="59.1" y="112.4">+1.05VS_VTT</text>
<text x="61.2" y="109.4">&lt;19&gt;</text>
<text x="66" y="109.4">H_PECI</text>
<text x="73.4" y="111.6">1</text>
<text x="81.1" y="111.6">2</text>
<text x="114.7" y="108.5">N62</text>
<text x="175.6" y="110">K62</text>
<text x="175.6" y="108.5">J62</text>
<text x="175.6" y="111.6">E60</text>
<text x="175.6" y="113.2">E61</text>
<text x="52.7" y="115.6">&lt;19,27&gt;</text>
<text x="59.6" y="115.6">H_PROCHOT#</text>
<text x="92.5" y="114.9">1</text>
<text x="100.4" y="114.9">2</text>
<text x="175.6" y="114.9">E59</text>
<text x="175.6" y="116.5">F63</text>
<text x="175.6" y="118">F62</text>
<text x="83" y="121.2">1</text>
<text x="90.8" y="121.2">2</text>
<text x="114.7" y="121.2">C61</text>
<text x="175.6" y="124.5">J60</text>
<text x="81.4" y="130.9">1</text>
<text x="89.2" y="130.9">2</text>
<text x="113.7" y="130.9">AU60</text>
<text x="175.6" y="127.6">H61</text>
<text x="175.6" y="126">H60</text>
<text x="175.6" y="129.2">H62</text>
<text x="175.6" y="130.9">K59</text>
<text x="81.4" y="132.5">1</text>
<text x="81.4" y="134">1</text>
<text x="89.2" y="132.5">2</text>
<text x="89.2" y="134">2</text>
<text x="113.7" y="134">AU61</text>
<text x="113.8" y="132.5">AV60</text>
<text x="113.8" y="137.2">AV61</text>
<text x="175.6" y="135.6">J61</text>
<text x="175.6" y="134">K60</text>
<text x="175.6" y="132.5">H63</text>
<text x="211.1" y="149.9">+1.35V</text>
<text x="208.4" y="155.4">1</text>
<text x="29.8" y="157.9">+1.35V</text>
<text x="208.4" y="160.9">2</text>
<text x="215.9" y="157.9">+5VALW</text>
<text x="31.7" y="163.7" transform="rotate(-90 31.7 163.7)">1</text>
<text x="193.4" y="166">1</text>
<text x="209.2" y="166">5</text>
<text x="217.3" y="162.1" transform="rotate(-90 217.3 162.1)">1</text>
<text x="31.7" y="171.5" transform="rotate(-90 31.7 171.5)">2</text>
<text x="193.4" y="172.5">3</text>
<text x="193.4" y="169.2">2</text>
<text x="209.2" y="170.9">4</text>
<text x="217.3" y="169.9" transform="rotate(-90 217.3 169.9)">2</text>
<text x="59.9" y="176.6">DIMM_DRAMRST#</text>
<text x="74.1" y="176.6">&lt;15,16&gt;</text>
<text x="32.4" y="181">1</text>
<text x="239.1" y="181.4">DDR_VTT_PG_CTRL</text>
<text x="255" y="181.4">&lt;31&gt;</text>
<text x="32.4" y="186.5">2</text>
<text x="114" y="187.5">1</text>
<text x="114" y="192.9">2</text>
<text x="116.2" y="194">ESD@</text>
<text x="229.8" y="196.8">Title</text>
<text x="228.9" y="203">Custom</text>
<text x="229.5" y="201.4">Size</text>
<text x="234.3" y="201.4">Document Number</text>
<text x="281.7" y="201.4">Rev</text>
<text x="283.5" y="203">1.0</text>
<text x="229.2" y="206.2">Date:</text>
<text x="236.9" y="206.2">Tuesday, December 17, 2013</text>
<text x="261.2" y="206.2">Sheet</text>
<text x="268.9" y="206.2">4</text>
<text x="273.7" y="206.2">of</text>
<text x="278.5" y="206.2">38</text>
</g>
<g font-size="1.4" fill="#004080">
<text x="117.7" y="47.1">DDI1_TXP1</text>
<text x="117.7" y="45.5">DDI1_TXN1</text>
<text x="117.7" y="43.9">DDI1_TXP0</text>
<text x="117.7" y="42.3">DDI1_TXN0</text>
<text x="162.9" y="45.5">EDP_TXN1</text>
<text x="162.9" y="42.3">EDP_TXN0</text>
<text x="163" y="47.1">EDP_TXP1</text>
<text x="163" y="43.9">EDP_TXP0</text>
<text x="117.7" y="53.5">DDI1_TXP3</text>
<text x="117.7" y="51.9">DDI1_TXN3</text>
<text x="117.7" y="50.3">DDI1_TXP2</text>
<text x="117.7" y="48.7">DDI1_TXN2</text>
<text x="162.9" y="53.5">EDP_TXN3</text>
<text x="162.9" y="50.3">EDP_TXN2</text>
<text x="163" y="51.9">EDP_TXP2</text>
<text x="117.7" y="59.9">DDI2_TXN1</text>
<text x="117.7" y="56.7">DDI2_TXN0</text>
<text x="117.7" y="58.3">DDI2_TXP0</text>
<text x="162.6" y="58.3">EDP_AUXN</text>
<text x="162.7" y="59.9">EDP_AUXP</text>
<text x="163" y="55.1">EDP_TXP3</text>
<text x="117.7" y="64.7">DDI2_TXP2</text>
<text x="117.7" y="63.1">DDI2_TXN2</text>
<text x="117.7" y="61.5">DDI2_TXP1</text>
<text x="159.3" y="64.7">EDP_DISP_UTIL</text>
<text x="161.2" y="63.1">EDP_RCOMP</text>
<text x="117.7" y="67.9">DDI2_TXP3</text>
<text x="117.7" y="66.3">DDI2_TXN3</text>
<text x="119.2" y="107.9">CATERR</text>
<text x="119.2" y="106.3">PROC_DETECT</text>
<text x="119.2" y="109.5">PECI</text>
<text x="165.7" y="112.7">PROC_TCK</text>
<text x="169.5" y="111.1">PREQ</text>
<text x="169.7" y="109.5">PRDY</text>
<text x="119.2" y="115.9">PROCHOT</text>
<text x="164.8" y="115.9">PROC_TRST</text>
<text x="165.6" y="114.3">PROC_TMS</text>
<text x="165.6" y="119.1">PROC_TDO</text>
<text x="166.3" y="117.5">PROC_TDI</text>
<text x="119.2" y="122.3">PROCPWRGD</text>
<text x="168.9" y="125.5">BPM#0</text>
<text x="119.2" y="131.9">SM_RCOMP0</text>
<text x="168.9" y="128.7">BPM#2</text>
<text x="168.9" y="127.1">BPM#1</text>
<text x="168.9" y="130.3">BPM#3</text>
<text x="168.9" y="131.9">BPM#4</text>
<text x="119.2" y="133.5">SM_RCOMP1</text>
<text x="119.2" y="135.1">SM_RCOMP2</text>
<text x="119.2" y="136.7">SM_DRAMRST</text>
<text x="168.9" y="136.7">BPM#7</text>
<text x="168.9" y="135.1">BPM#6</text>
<text x="168.9" y="133.5">BPM#5</text>
<text x="119.2" y="138.3">SM_PG_CNTL1</text>
<text x="196.1" y="167.1">NC</text>
<text x="204.2" y="167.1">VCC</text>
<text x="196.1" y="173.5">GND</text>
<text x="196.1" y="170.3">A</text>
<text x="206.4" y="171.9">Y</text>
</g>
<g font-size="1.4" fill="#000080">
<text x="75.3" y="57.4">C47</text>
<text x="75.3" y="59">C48</text>
<text x="75.3" y="55.8">C46</text>
<text x="86.4" y="57.4">0.1U_0402_16VK7</text>
<text x="86.4" y="59">0.1U_0402_16VK7</text>
<text x="86.4" y="55.8">0.1U_0402_16VK7</text>
<text x="75.3" y="60.6">C55</text>
<text x="75.3" y="62.2">C56</text>
<text x="75.3" y="63.8">C68</text>
<text x="75.3" y="65.4">C72</text>
<text x="86.4" y="60.6">0.1U_0402_16VK7</text>
<text x="86.4" y="62.2">0.1U_0402_16VK7</text>
<text x="86.4" y="63.8">0.1U_0402_16VK7</text>
<text x="86.4" y="65.4">0.1U_0402_16VK7</text>
<text x="187.3" y="62.2">R1</text>
<text x="194.5" y="63.8">T18</text>
<text x="200.1" y="62.2">24.9_0402_1%</text>
<text x="75.3" y="67">C74</text>
<text x="86.4" y="67">0.1U_0402_16VK7</text>
<text x="97.7" y="105.4">T111</text>
<text x="99.3" y="107">T2</text>
<text x="75.3" y="111.8">R2</text>
<text x="76.9" y="113.4">62_0402_5%</text>
<text x="94.4" y="111.8">R3</text>
<text x="94.4" y="113.4">56_0402_5%</text>
<text x="204.1" y="113.4">T17</text>
<text x="204.1" y="111.8">T16</text>
<text x="204.1" y="115">T22</text>
<text x="204.1" y="116.6">T23</text>
<text x="204.1" y="118.2">T24</text>
<text x="78.4" y="121.4">R6</text>
<text x="92.9" y="121.4">10K_0402_5% H_CPUPWRGD</text>
<text x="76.9" y="131">R9</text>
<text x="91.3" y="131">200_0402_1% SM_RCOMP0</text>
<text x="76.9" y="132.6">R10</text>
<text x="76.9" y="134.2">R11</text>
<text x="91.3" y="132.6">120_0402_1% SM_RCOMP1</text>
<text x="91.3" y="134.2">100_0402_1% SM_RCOMP2</text>
<text x="193.7" y="158.2">0.1U_0402_16VK7</text>
<text x="203.3" y="156.6">C90</text>
<text x="33.7" y="166.2">R29</text>
<text x="33.7" y="167.8">470_0402_5%</text>
<text x="195.3" y="164.6">U7</text>
<text x="219.3" y="164.6">R283</text>
<text x="219.3" y="166.2">220K_0402_5%</text>
<text x="195.3" y="175.8">74AUP1G07GW_TSSOP5</text>
<text x="35.1" y="183.8">C22</text>
<text x="35.1" y="185.2">10P_0402_50V8J</text>
<text x="116.2" y="190.2">C17</text>
<text x="116.2" y="192.1">100P_0402_50V8J</text>
</g>
<g font-size="1.4" fill="#f00">
<text x="101.2" y="55.7">CPU_DP2_N0</text>
<text x="101.2" y="57.3">CPU_DP2_P0</text>
<text x="101.2" y="58.9">CPU_DP2_N1</text>
<text x="101.2" y="60.5">CPU_DP2_P1</text>
<text x="101.2" y="62.1">CPU_DP2_N2</text>
<text x="101.2" y="63.7">CPU_DP2_P2</text>
<text x="101.2" y="65.3">CPU_DP2_N3</text>
<text x="178" y="62.1">EDP_COMP</text>
<text x="178" y="63.7">CPU_INV_PWM</text>
<text x="101.2" y="66.9">CPU_DP2_P3</text>
<text x="182.8" y="111.7">XDP_TCK</text>
<text x="182.8" y="113.3">XDP_TMS</text>
<text x="102.8" y="114.9">H_PROCHOT#_RK63</text>
<text x="182.8" y="114.9">XDP_TRST#</text>
<text x="182.8" y="116.5">XDP_TDI</text>
<text x="182.8" y="118.1">XDP_TDO</text>
<text x="101.2" y="135.7">DIMM_DRAMRST#AV15</text>
<text x="101.2" y="137.3">DDR_PG_CTRL</text>
<text x="170" y="169.3">DDR_PG_CTRL</text>
<text x="41.5" y="175.7">DIMM_DRAMRST#</text>
<text x="114" y="178.9">H_CPUPWRGD</text>
</g>
<g font-size="1.3" fill="#00f">
<text x="166.5" y="74.8">Rev1p2</text>
<text x="169.7" y="142">Rev1p2</text>
</g>
<g font-size="1.3">
<text x="133.8" y="200.6">THIS SHEET OF ENGINEERING DRAWING IS THE PROPRIETARY PROPERTY OF COMPAL ELECTRONICS, INC. AND CONTAINS CONFIDENTIAL</text>
<text x="133.8" y="202.1">AND TRADE SECRET INFORMATION. THIS SHEET MAY NOT BE TRANSFERED FROM THE CUSTODY OF THE COMPETENT DIVISION OF R&amp;D</text>
<text x="133.8" y="203.6">DEPARTMENT EXCEPT AS AUTHORIZED BY COMPAL ELECTRONICS, INC. NEITHER THIS SHEET NOR THE INFORMATION IT CONTAINS</text>
<text x="133.8" y="205.1">MAY BE USED BY OR DISCLOSED TO ANY THIRD PARTY WITHOUT PRIOR WRITTEN CONSENT OF COMPAL ELECTRONICS, INC.</text>
</g>
<g font-size="1.1">
<text x="30.1" y="1.1">5</text>
<text x="87" y="1.1">4</text>
<text x="144" y="1.1">3</text>
<text x="201" y="1.1">2</text>
<text x="257.9" y="1.1">1</text>
<text x=".5" y="28.2">D</text>
<text x="286.9" y="28.2">D</text>
<text x="142.4" y="74.6">1 OF 19</text>
<text x=".5" y="79.3">C</text>
<text x="286.9" y="79.3">C</text>
<text x=".5" y="130.6">B</text>
<text x="286.9" y="130.6">B</text>
<text x="144.1" y="141.8">2 OF 19</text>
<text x=".5" y="181.7">A</text>
<text x="286.9" y="181.7">A</text>
<text x="30.1" y="207.6">5</text>
<text x="87" y="207.6">4</text>
<text x="144" y="207.6">3</text>
<text x="201" y="207.6">2</text>
<text x="257.9" y="207.6">1</text>
</g>
<g font-size="1.1" fill="#000080">
<text x="118.4" y="33">U1A</text>
<text x="120.1" y="100.2">U1B</text>
</g>
<g font-size="1.1" fill="#00f">
<text x="136.1" y="32.7">HASWELL_MCP_E</text>
<text x="132.9" y="53.8">DDI</text>
<text x="150.4" y="53.8">EDP</text>
<text x="139.3" y="99.9">HASWELL_MCP_E</text>
<text x="136.1" y="106.9">MISC</text>
<text x="148.1" y="111.7">JTAG</text>
<text x="133.7" y="116.5">THERMAL</text>
<text x="136.1" y="122.9">PWR</text>
<text x="136.1" y="132.2">DDR3</text>
</g>
</svg>
